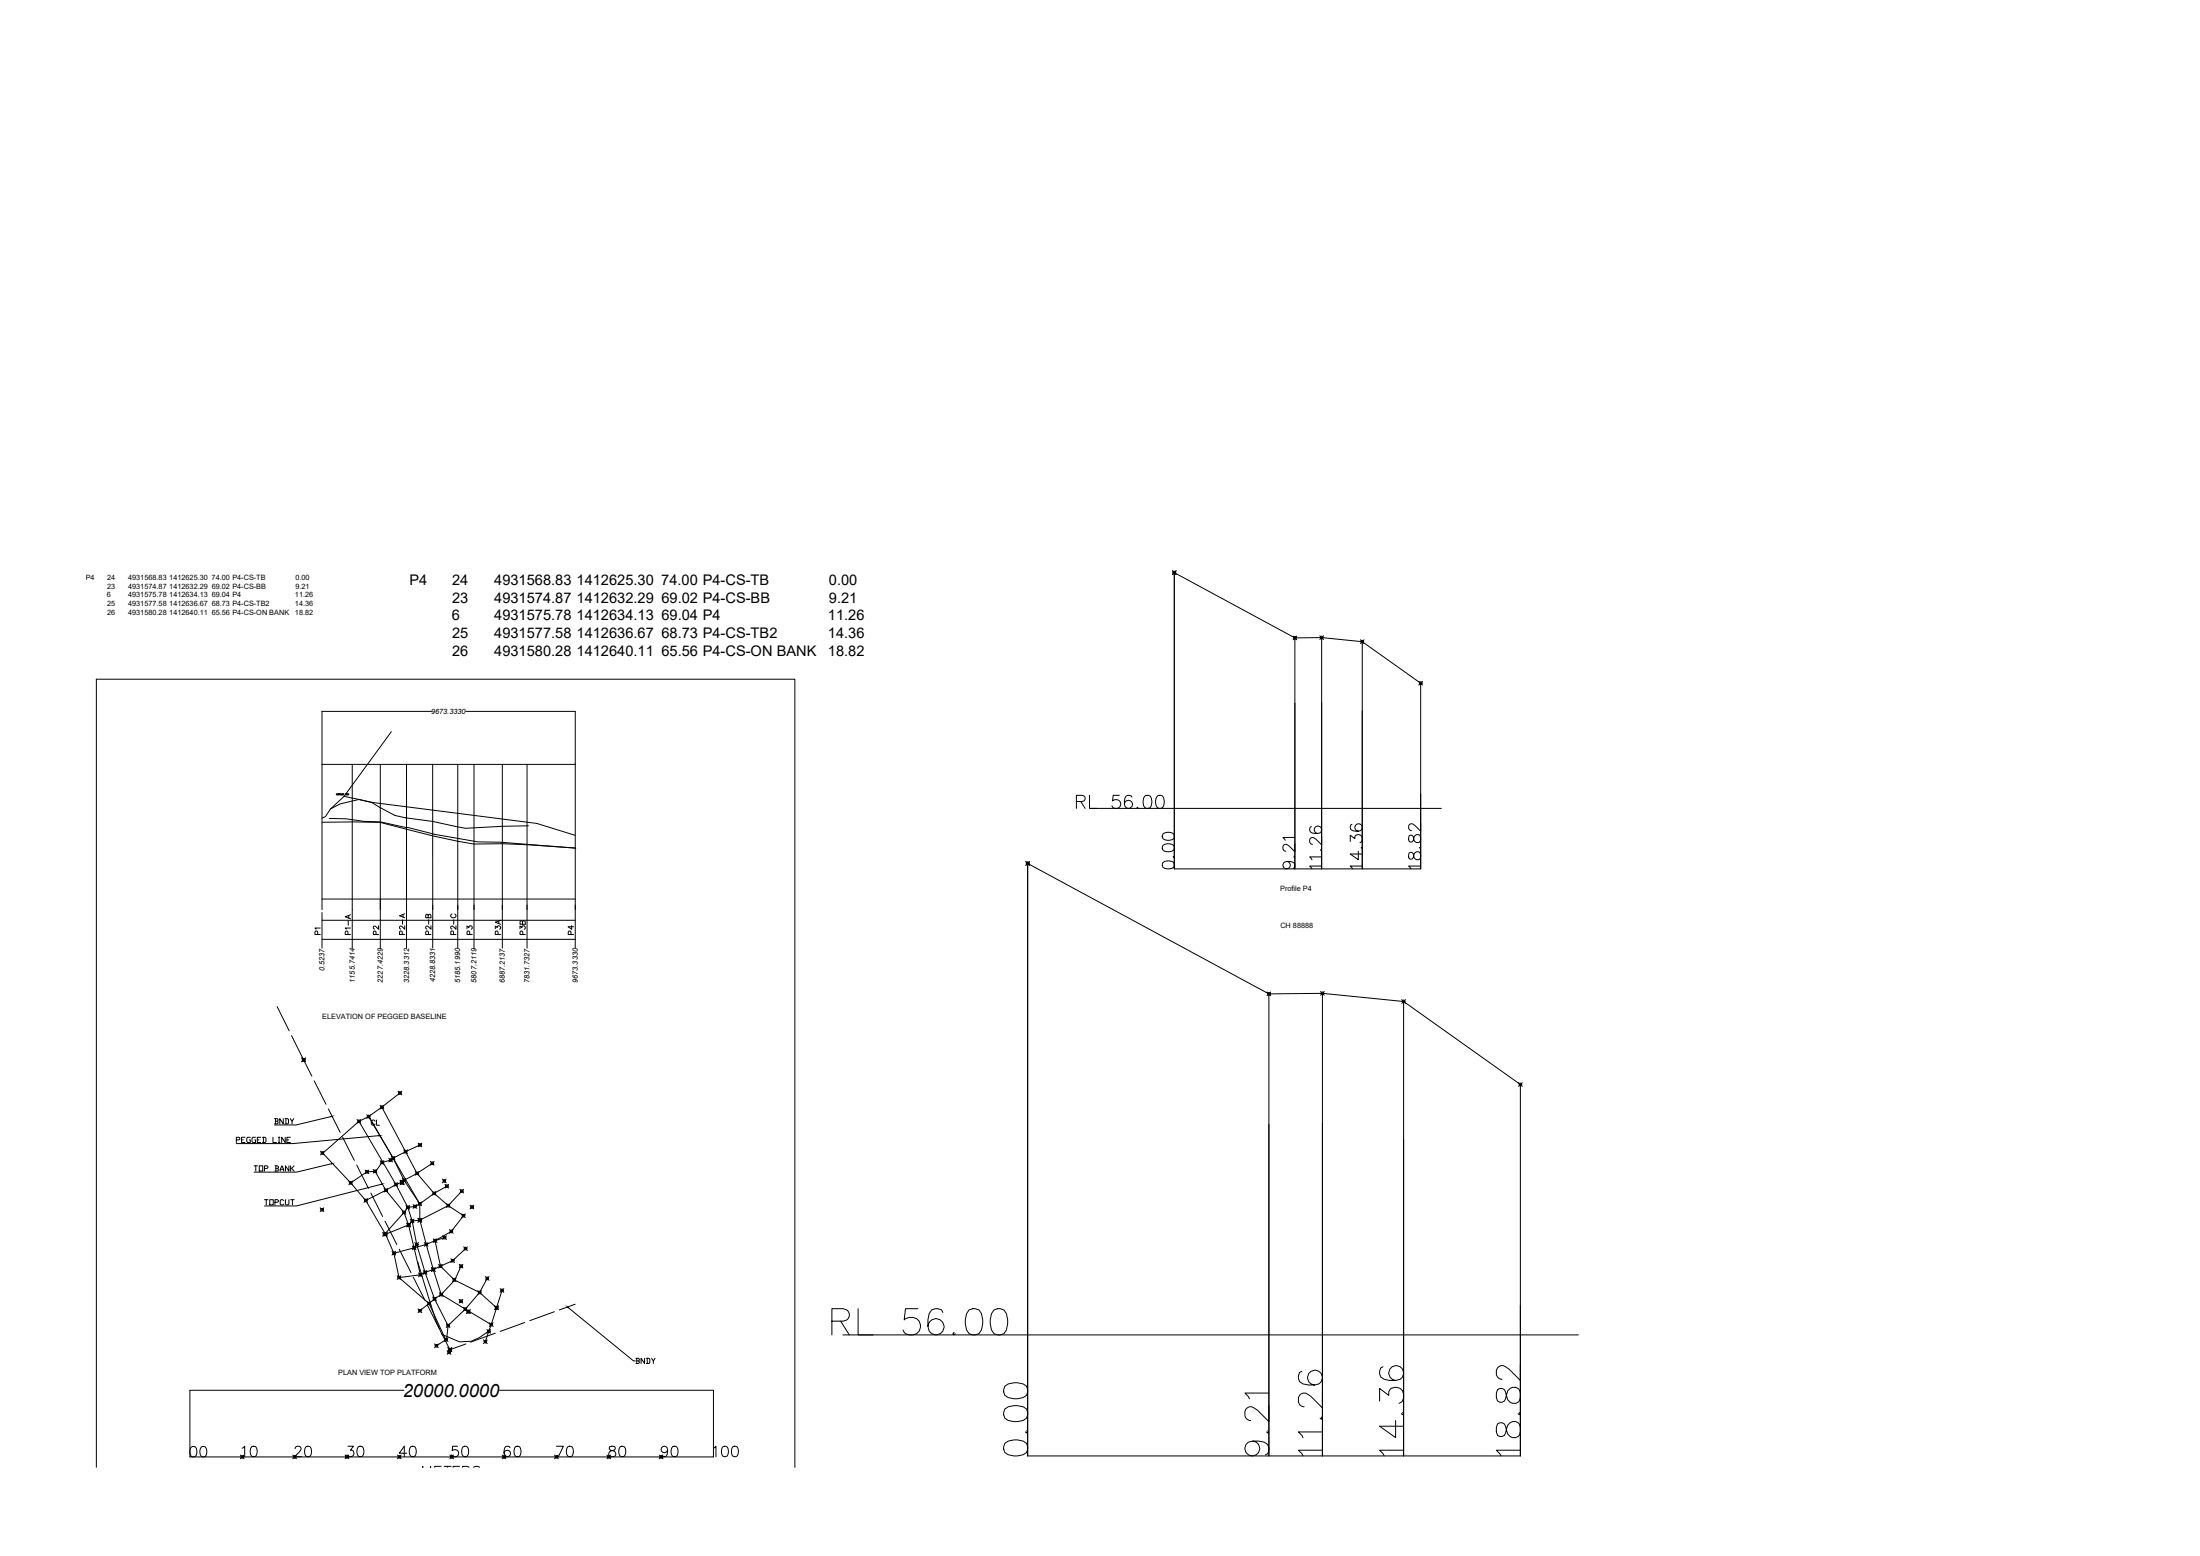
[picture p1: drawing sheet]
<svg xmlns="http://www.w3.org/2000/svg" width="420mm" height="297mm" viewBox="0 0 420 297" stroke-linecap="round" stroke-linejoin="round" font-family="sans-serif">
<!-- layer: 0 -->
<g fill="none" stroke="#000" stroke-width=".19">
<path d="M223.9 109l.7 .7M224.3 109.3l23 12.5 5.1-.1 7.8 .8 11.1 7.9v35.5h-47zM224.6 109l-.7 .7M74.7 139.7l-9 12.3M82.4 135.8h-20.9v37.8M88.9 135.8h21v45.2M246.9 121.4l.8 .7M247.3 121.8v44.1M247.7 121.4l-.8 .7M252.1 121.4l.7 .7M252.4 121.7v44.2M252.8 121.4l-.7 .7"/>
<path d="M259.8 122.1l.7 .7M260.2 122.5v43.4M260.5 122.1l-.7 .7M271 130.1l.7 .7M271.7 130.1l-.7 .7M61.5 157h11.1a167.5 167.5 0 0 0 17.9 4.1h5.4l14 .8M61.5 156.2l.7-.3 .9-1.5 1.9-.9 3.6-.9 2.3 .6 4.5 2.5 2 .4 5.2 .7 6.3 1.3 7-.4 5-.1M61.5 145.9h48.4M62.9 156.2l3.2 .1 3.4 .5 3.2 .1 5.2 1.1 5.2 1.3 8.2 1.4 4.2 .1 14.5 1.1M64.4 151.6h-.2l.1 .2 .1-.1M64.7 151.6l.2-.1h-.2v.3M64.8 151.6l.1 .2"/>
<path d="M65.2 151.5v.3l-.2-.3v.3M65.3 151.6h.1M65.4 151.5h-.1v.3h.1M65.5 151.6l.1-.1h-.1v.3M65.6 151.6l.1 .2M65.7 152l5.2 1.2 31.6 4 7.3 2.2M65.7 152l-2.6 2.4M66 151.6l.1-.1h-.1v.3M66.2 151.6h.1M66.4 151.5h-.2v.3h.2M66.6 151.6l-.1-.1v.2h.1M67.3 145.9v35.1"/>
<path d="M72.6 145.9v35.1M77.6 145.9v35.1M82.6 145.9v35.1M87.4 145.9v35.1M90.5 145.9v35.1M95.9 145.9v35.1M100.7 145.9v35.1M208.3 154.3h67M247.3 159.9h-2.3l.4 .5M61.5 171.6h48.4M61.5 174.2v6.8M61.5 175.7h48.4"/>
<path d="M61.5 179.3h48.4M66.5 178.4l-.1-.6h-.4l-.1 .6h1M66.5 175.8v.8M66.6 174.8v.5M66.9 177.2h-1l.2 .2M66.9 174.6l-1 .4 1 .4M195.9 164.5l.7 .7M196.3 164.8l46 24.9 10.3-.1 15.5 1.6 22.3 15.8v70.9h-94.1zM196.6 164.5l-.7 .7M245.8 164.5a.71 .71 0 0 1 .6 .9 .71 .71 0 0 1-1.1 .3 .71 .71 0 0 1 0-1.1 2.03 2.03 0 0 1 1.9 .2 .68 .68 0 0 1-.2 1M247.2 163.5l.1 .1-.1 .1-.1-.1M247.3 161.1v1.5l-1.1-1.1a.72 .72 0 0 0-1-.2 .74 .74 0 0 0-.1 1l.5 .2"/>
<path d="M242 189.4l.7 .7M242.3 189.7v88.2M242.7 189.4l-.7 .7M252.2 189.3l.7 .7M252.6 189.6v88.3M252.9 189.3l-.7 .7M267.7 190.8l.7 .7M268.1 191.2v86.7M268.4 190.8l-.7 .7M61.5 219.9l5.5 5.9 2.8 3.4 3.8 6.4 1.6 3.6 1 4.7 5.7 4.9 3.2 7M63.3 213.1l-6.7 1.7h-4.2M68.2 213.7l.7 .7"/>
<path d="M68.6 214.1l7 12 2.3 4.4 .8 2.6 .9 4.5 1.6 5.3 1.8 5.1 2.6 5.1M68.9 213.7l-.7 .7M70.4 213.2l4.7 7.9 2.1 4.2 3 4.5v3.1l2.5 9.5 1.6 4.7 9.5 5.8M70.4 213l9.8 16.8M72.3 216.8l-16.4 1.5h-10.8M72.6 211l.7 .7M72.9 211.4l4.6 8.5a26.2 26.2 0 0 0 11 12.2l-2.3 3-3.1 1.7 1 4.9 2.7 2.6 4.8 2.4 3.2 2.9M73.3 211l-.7 .7M76 208.3l.7 .7M76.4 208.7l-6 4.5-1.8 .9-6.8 5.9M76.7 208.3l-.7 .7M77.1 219.5l.7 .7"/>
<path d="M77.8 219.5l-.7 .7M79.8 218.2l.8 .7M80.2 218.6l-2.7 1.3-2.9 1.6-1.6 .4-1.2 1.7-1.7 .1-3.1 2.1M80.6 218.2l-.8 .7M290 206.7l.7 .7M290.7 206.7l-.7 .7M63.3 222.2l-6.7 1.6h-8.1M71.6 223.6l2.1 3.6 3.5 4.3 .8 2.3 2.3 9.6M72.6 221.6l.7 .7M72.8 226.1l-16.2 4.1h-6.1M73.1 235.3l.7 .7M73.3 235.3l.7 .7"/>
<path d="M73.3 221.6l-.7 .7M73.8 235.3l-.7 .7M74 235.3l-.7 .7M74.2 221.1l.8 .7M74.7 220.7l.7 .7M74.9 238.9l.7 .7M75 221.1l-.8 .7M75.4 220.7l-.7 .7M75.6 238.9l-.7 .7M76.4 225.3l.7 .7M76.4 225.4l.7 .7M76.5 225.4l.6 .8"/>
<path d="M76.8 231.1l.7 .7M76.8 225l.7 .7M77.1 225.3l-.7 .7M77.1 225.4l-.7 .7M77.1 225.4l-.6 .8M77.5 231.1l-.7 .7M77.5 225l-.7 .7M77.5 230.1l.7 .7M77.7 233.5l.7 .7M78.2 230.1l-.7 .7M78.4 232.7l.7 .7M78.4 233.5l-.7 .7"/>
<path d="M78.7 237.9l.7 .7M78.9 230l.7 .7M79.1 232.7l-.7 .7M79.2 237.2l.7 .7M79.3 223.6l.7 .8M79.4 237.9l-.7 .7M79.6 230l-.7 .7M79.8 232.6l.7 .7M79.8 229.5l.7 .7M79.9 237.2l-.7 .7M80 223.6l-.7 .8M80.5 229.5l-.7 .7"/>
<path d="M80.5 232.6l-.7 .7M81 237.2l.8 .7M81.8 237.2l-.8 .7M82.2 221.7l.7 .7M82.6 222.1l-3 1.9-2.4 1.3-.4 .4-1.2 .4-5.8 3.1M82.6 227.5l.7 .7M82.7 236.5l.7 .7M82.9 221.7l-.7 .7M83.3 227.5l-.7 .7M83.4 236.5l-.7 .7M84.5 225.1l.7 .7M84.5 235.9l.8 .7"/>
<path d="M84.9 236.3l-3.5 1.3-6.2 1.6M85 226.1l.7 .7M85.2 225.1l-.7 .7M85.3 235.9l-.8 .7M85.3 229.8l.7 .7M85.3 226.4l-2.4 1.4-2.7 2-1 .5-1.3 .2-.7 1-3.8 4.1M85.7 226.1l-.7 .7M85.8 234.7l.7 .7M86 229.8l-.7 .7M86.5 234.7l-.7 .7M87.8 227l.7 .7M88.2 231.7l.7 .7"/>
<path d="M88.2 227.4l-2.6 2.8-5.4 2.7-1.5 .2-.7 .7-4.4 1.8M88.5 227l-.7 .7M88.6 238l.7 .7M88.9 231.7l-.7 .7M88.9 238.4l-2.4 2.3-3.7 1.7-2.5 1-4.1 .5M89.3 238l-.7 .7M89.8 230.1l.7 .7M90.5 230.1l-.7 .7M75.9 243.5l.7 .7M76.6 243.5l-.7 .7M79.8 240.9l3.5 11.2 1.1 2.6 3.4 1.5 2.2-.2 1.5-.6 1.8-1.3M79.8 249.9l.7 .7"/>
<path d="M79.9 243l.7 .7M80.5 249.9l-.7 .7M80.6 243l-.7 .7M80.8 242.5l.7 .8M81.5 242.5l-.7 .8M81.6 248.5l.7 .7M82.3 248.5l-.7 .7M82.4 242l.7 .7M82.6 247.6l.7 .7M83 256.6l.7 .7M83.1 242l-.7 .7M83.3 247.6l-.7 .7"/>
<path d="M83.7 256.6l-.7 .7M83.8 241.4l.7 .7M83.9 246.8l.7 .7M84.5 241.4l-.7 .7M84.6 246.8l-.7 .7M84.9 255.4l.7 .7M85.2 252.7l.7 .7M85.4 257.8l.7 .7M85.6 255.4l-.7 .7M85.9 252.7l-.7 .7M86.1 240.3l.7 .7M86.1 257.8l-.7 .7"/>
<path d="M86.4 244l.7 .7M86.8 240.3l-.7 .7M87.1 244l-.7 .7M87.7 248l.7 .8M87.7 241.4l.7 .7M88 241.7l-1.2 2.7-2.5 2.7-1.3 .9-2.8 2.2M88.4 248l-.7 .8M88.4 241.4l-.7 .7M88.5 249.6l.7 .7M89.1 250l.7 .8M89.1 250l.7 .7M89.2 249.6l-.7 .7"/>
<path d="M89.8 250l-.7 .8M91.2 246.4l.7 .7M91.9 246.4l-.7 .7M92.3 255.8l.7 .7M92.7 243.7l.7 .7M93 253.8l.7 .7M93 244l-1.4 2.7-2.7 3.2-3.3 3.2-.3 2.6-2 1.2M93 255.8l-.7 .7M93.4 243.7l-.7 .7M93.5 252.5l.7 .7M93.7 253.8l-.7 .7M94.2 252.5l-.7 .7"/>
<path d="M94.5 249.3l.7 .7M95.2 249.3l-.7 .7M95.5 246l.7 .7M95.9 246.3l-3.2 9.8M96.2 246l-.7 .7M108.5 249.6l12.5 10.2h.3M121.4 259.3h.5l.2 .2-.2 .3M121.6 259.8h.3l.2 .3-.2 .2h-.5M121.6 259.3v1M123.1 259.3v1l-.7-1v1M123.4 259.3h.5l.2 .2v.6l-.2 .2h-.5M123.6 259.3v1"/>
<path d="M124.4 259.3l.4 .5v.5M125.1 259.3l-.3 .5M161 254.8h140.4M77.1 265.4h-40.8v12.7h100v-12.7h-40.9M84.3 279.9h-1.3v.2M18.4 280.1v-150.4h133.4v150.4"/>
<circle cx="224.3" cy="109.3" r=".25"/>
<circle cx="247.3" cy="121.8" r=".25"/>
<circle cx="252.4" cy="121.7" r=".25"/>
<circle cx="260.2" cy="122.5" r=".25"/>
<circle cx="271.3" cy="130.4" r=".25"/>
<circle cx="64.6" cy="151.6" r=".11"/>
<circle cx="196.3" cy="164.8" r=".25"/>
<circle cx="242.3" cy="189.7" r=".25"/>
<circle cx="252.6" cy="189.6" r=".25"/>
<circle cx="268.1" cy="191.2" r=".25"/>
<circle cx="68.6" cy="214.1" r=".25"/>
<circle cx="72.9" cy="211.4" r=".25"/>
<circle cx="76.4" cy="208.7" r=".25"/>
<circle cx="77.5" cy="219.8" r=".25"/>
<circle cx="80.2" cy="218.6" r=".25"/>
<circle cx="290.4" cy="207" r=".25"/>
<circle cx="73" cy="221.9" r=".25"/>
<circle cx="73.4" cy="235.6" r=".25"/>
<circle cx="73.6" cy="235.6" r=".25"/>
<circle cx="74.6" cy="221.5" r=".25"/>
<circle cx="75.1" cy="221.1" r=".25"/>
<circle cx="75.2" cy="239.2" r=".25"/>
<circle cx="76.8" cy="225.6" r=".25"/>
<circle cx="76.8" cy="225.7" r=".25"/>
<circle cx="76.8" cy="225.8" r=".25"/>
<circle cx="77.2" cy="231.5" r=".25"/>
<circle cx="77.2" cy="225.3" r=".25"/>
<circle cx="77.9" cy="230.5" r=".25"/>
<circle cx="78" cy="233.8" r=".25"/>
<circle cx="78.7" cy="233.1" r=".25"/>
<circle cx="79.1" cy="238.2" r=".25"/>
<circle cx="79.2" cy="230.3" r=".25"/>
<circle cx="79.6" cy="237.6" r=".25"/>
<circle cx="79.7" cy="224" r=".25"/>
<circle cx="80.2" cy="233" r=".25"/>
<circle cx="80.2" cy="229.8" r=".25"/>
<circle cx="80.2" cy="232.9" r=".25"/>
<circle cx="81.4" cy="237.6" r=".25"/>
<circle cx="82.6" cy="222.1" r=".25"/>
<circle cx="82.9" cy="227.8" r=".25"/>
<circle cx="83.1" cy="236.8" r=".25"/>
<circle cx="84.9" cy="225.4" r=".25"/>
<circle cx="84.9" cy="236.3" r=".25"/>
<circle cx="85.3" cy="226.4" r=".25"/>
<circle cx="85.6" cy="230.1" r=".25"/>
<circle cx="86.2" cy="235.1" r=".25"/>
<circle cx="88.2" cy="227.4" r=".25"/>
<circle cx="88.5" cy="232.1" r=".25"/>
<circle cx="88.9" cy="238.4" r=".25"/>
<circle cx="90.1" cy="230.4" r=".25"/>
<circle cx="76.2" cy="243.9" r=".25"/>
<circle cx="80.2" cy="250.2" r=".25"/>
<circle cx="80.3" cy="243.4" r=".25"/>
<circle cx="81.2" cy="242.9" r=".25"/>
<circle cx="81.9" cy="248.8" r=".25"/>
<circle cx="82.8" cy="242.3" r=".25"/>
<circle cx="83" cy="248" r=".25"/>
<circle cx="83.3" cy="256.9" r=".25"/>
<circle cx="84.1" cy="241.7" r=".25"/>
<circle cx="84.3" cy="247.1" r=".25"/>
<circle cx="85.2" cy="255.7" r=".25"/>
<circle cx="85.6" cy="253" r=".25"/>
<circle cx="85.8" cy="258.2" r=".25"/>
<circle cx="86.5" cy="240.7" r=".25"/>
<circle cx="86.8" cy="244.3" r=".25"/>
<circle cx="88" cy="248.4" r=".25"/>
<circle cx="88.1" cy="241.7" r=".25"/>
<circle cx="88.9" cy="249.9" r=".25"/>
<circle cx="89.4" cy="250.4" r=".25"/>
<circle cx="89.5" cy="250.4" r=".25"/>
<circle cx="91.6" cy="246.7" r=".25"/>
<circle cx="92.7" cy="256.1" r=".25"/>
<circle cx="93.1" cy="244" r=".25"/>
<circle cx="93.3" cy="254.1" r=".25"/>
<circle cx="93.8" cy="252.9" r=".25"/>
<circle cx="94.8" cy="249.6" r=".25"/>
<circle cx="95.9" cy="246.3" r=".25"/>
</g>
<!-- layer: Boundary -->
<g fill="none" stroke="#000" stroke-width=".19">
<path d="M52.9 192.2l2.3 4.6M55.7 197.7l3.9 7.7M57.6 202l.7 .7M58.3 202l-.7 .7M60 206.3l2.3 4.5M65.4 217.1l2.3 4.4M73.5 233.1l2.3 4.5M76.2 238.5l2.3 4.4M78.9 243.8l2.3 4.5M81.6 249.2l2.3 4.4M84.3 254.5l1.6 3.2 3.1-1.1M85.6 257.3l.7 .7"/>
<path d="M86.3 257.3l-.7 .7M94.6 254.5l-4.7 1.7M100.2 252.5l-4.7 1.7M105.9 250.4l-4.7 1.7M109.9 249l-3.1 1.1"/>
<circle cx="58" cy="202.3" r=".25"/>
<circle cx="85.9" cy="257.7" r=".25"/>
</g>
<!-- layer: 0 -->
<path d="M108.4 249.5l.1 .1z" fill="#000" stroke="#000" stroke-width=".19"/>
<text font-size="8.8" x="157.7" y="256.1">RL 56.00</text>
<g font-size="8.4">
<text x="197.2" y="279" transform="rotate(-90 197.2 279)">0.00</text>
<text x="243.1" y="279" transform="rotate(-90 243.1 279)">9.21</text>
<text x="253.3" y="279" transform="rotate(-90 253.3 279)">11.26</text>
<text x="268.8" y="279" transform="rotate(-90 268.8 279)">14.36</text>
<text x="291.4" y="279" transform="rotate(-90 291.4 279)">18.82</text>
</g>
<text font-size="7.9" x="49.4" y="231.4">TOPCUT</text>
<g font-size="5.7">
<text x="204.3" y="155.6">RL 56.00</text>
<text x="261.1" y="167.2" transform="rotate(-90 261.1 167.2)">14.36</text>
<text x="272.3" y="167.2" transform="rotate(-90 272.3 167.2)">18.82</text>
</g>
<g font-size="5.3">
<text x="225.1" y="167.2" transform="rotate(-90 225.1 167.2)">0.00</text>
<text x="253.3" y="167.2" transform="rotate(-90 253.3 167.2)">11.26</text>
<text x="34.9" y="279.4">00</text>
<text x="45.2" y="279.4">10</text>
<text x="55" y="279.4">20</text>
<text x="64.9" y="279.4">30</text>
<text x="75.1" y="279.4">40</text>
<text x="85" y="279.4">50</text>
<text x="94.9" y="279.4">60</text>
<text x="105.1" y="279.4">70</text>
<text x="115" y="279.4">80</text>
<text x="124.9" y="279.4">90</text>
<text x="135.1" y="279.4">100</text>
</g>
<text font-size="4.9" x="47.3" y="225.1">TOP BANK</text>
<g font-size="4.4">
<text x="51.2" y="215.9">BNDY</text>
<text x="43.7" y="219.4">PEGGED LINE</text>
</g>
<g font-size="4">
<text x="58.9" y="179.6">P1</text>
<text x="78.3" y="179.6" transform="rotate(-90 78.3 179.6)">P2-A</text>
<text x="83.3" y="179.6" transform="rotate(-90 83.3 179.6)">P2-B</text>
<text x="91" y="179.6" transform="rotate(-90 91 179.6)">P3</text>
<text x="101.2" y="179.6" transform="rotate(-90 101.2 179.6)">P3B</text>
<text x="110.4" y="179.6" transform="rotate(-90 110.4 179.6)">P4</text>
</g>
<g font-size="3.5">
<text x="73" y="179.6" transform="rotate(-90 73 179.6)">P2</text>
<text x="87.8" y="179.6" transform="rotate(-90 87.8 179.6)">P2-C</text>
<text x="96.3" y="179.6" transform="rotate(-90 96.3 179.6)">P3A</text>
<text x="69.8" y="215.9">CL</text>
<text x="76.9" y="266.6">20000.0000</text>
</g>
<g font-size="2.8">
<text x="78.2" y="111.7">P4</text>
<text x="86.3" y="111.7">24</text>
<text x="94.4" y="111.7">4931568.83 1412625.30 74.00 P4-CS-TB</text>
<text x="158.3" y="111.7">0.00</text>
<text x="86.3" y="118.4">6</text>
<text x="86.3" y="115.1">23</text>
<text x="94.4" y="115.1">4931574.87 1412632.29 69.02 P4-CS-BB</text>
<text x="94.4" y="118.4">4931575.78 1412634.13 69.04 P4</text>
<text x="158.1" y="118.4">11.26</text>
<text x="158.3" y="115.1">9.21</text>
<text x="86.3" y="121.8">25</text>
<text x="86.3" y="125.2">26</text>
<text x="94.4" y="121.8">4931577.58 1412636.67 68.73 P4-CS-TB2</text>
<text x="94.4" y="125.2">4931580.28 1412640.11 65.56 P4-CS-ON BANK</text>
<text x="158.1" y="121.8">14.36</text>
<text x="158.1" y="125.2">18.82</text>
</g>
<g font-size="1.4">
<text x="16.4" y="110.7">P4</text>
<text x="20.4" y="110.7">24</text>
<text x="20.4" y="112.4">23</text>
<text x="24.5" y="110.7">4931568.83 1412625.30 74.00 P4-CS-TB</text>
<text x="24.5" y="112.4">4931574.87 1412632.29 69.02 P4-CS-BB</text>
<text x="56.4" y="110.7">0.00</text>
<text x="56.4" y="112.4">9.21</text>
<text x="20.4" y="114.1">6</text>
<text x="20.4" y="115.7">25</text>
<text x="20.4" y="117.4">26</text>
<text x="24.5" y="114.1">4931575.78 1412634.13 69.04 P4</text>
<text x="24.5" y="115.7">4931577.58 1412636.67 68.73 P4-CS-TB2</text>
<text x="24.5" y="117.4">4931580.28 1412640.11 65.56 P4-CS-ON BANK</text>
<text x="56.3" y="114.1">11.26</text>
<text x="56.3" y="115.7">14.36</text>
<text x="56.3" y="117.4">18.82</text>
<text x="82.3" y="136.3">9673.3330</text>
<text x="244.5" y="170">Profile P4</text>
<text x="244.5" y="177.2">CH 88888</text>
<text x="62" y="185.3" transform="rotate(-90 62 185.3)">0.5237</text>
<text x="67.8" y="187.6" transform="rotate(-90 67.8 187.6)">1155.7414</text>
<text x="73.1" y="187.6" transform="rotate(-90 73.1 187.6)">2227.4229</text>
<text x="78.1" y="187.6" transform="rotate(-90 78.1 187.6)">3228.3312</text>
<text x="83.1" y="187.5" transform="rotate(-90 83.1 187.5)">4228.8331</text>
<text x="87.9" y="187.6" transform="rotate(-90 87.9 187.6)">5185.1990</text>
<text x="91" y="187.6" transform="rotate(-90 91 187.6)">5807.2119</text>
<text x="96.4" y="187.7" transform="rotate(-90 96.4 187.7)">6887.2137</text>
<text x="101.1" y="187.7" transform="rotate(-90 101.1 187.7)">7831.7327</text>
<text x="110.3" y="187.6" transform="rotate(-90 110.3 187.6)">9673.3330</text>
<text x="61.5" y="194.5">ELEVATION OF PEGGED BASELINE</text>
<text x="64.6" y="262.4">PLAN VIEW TOP PLATFORM</text>
</g>
</svg>
